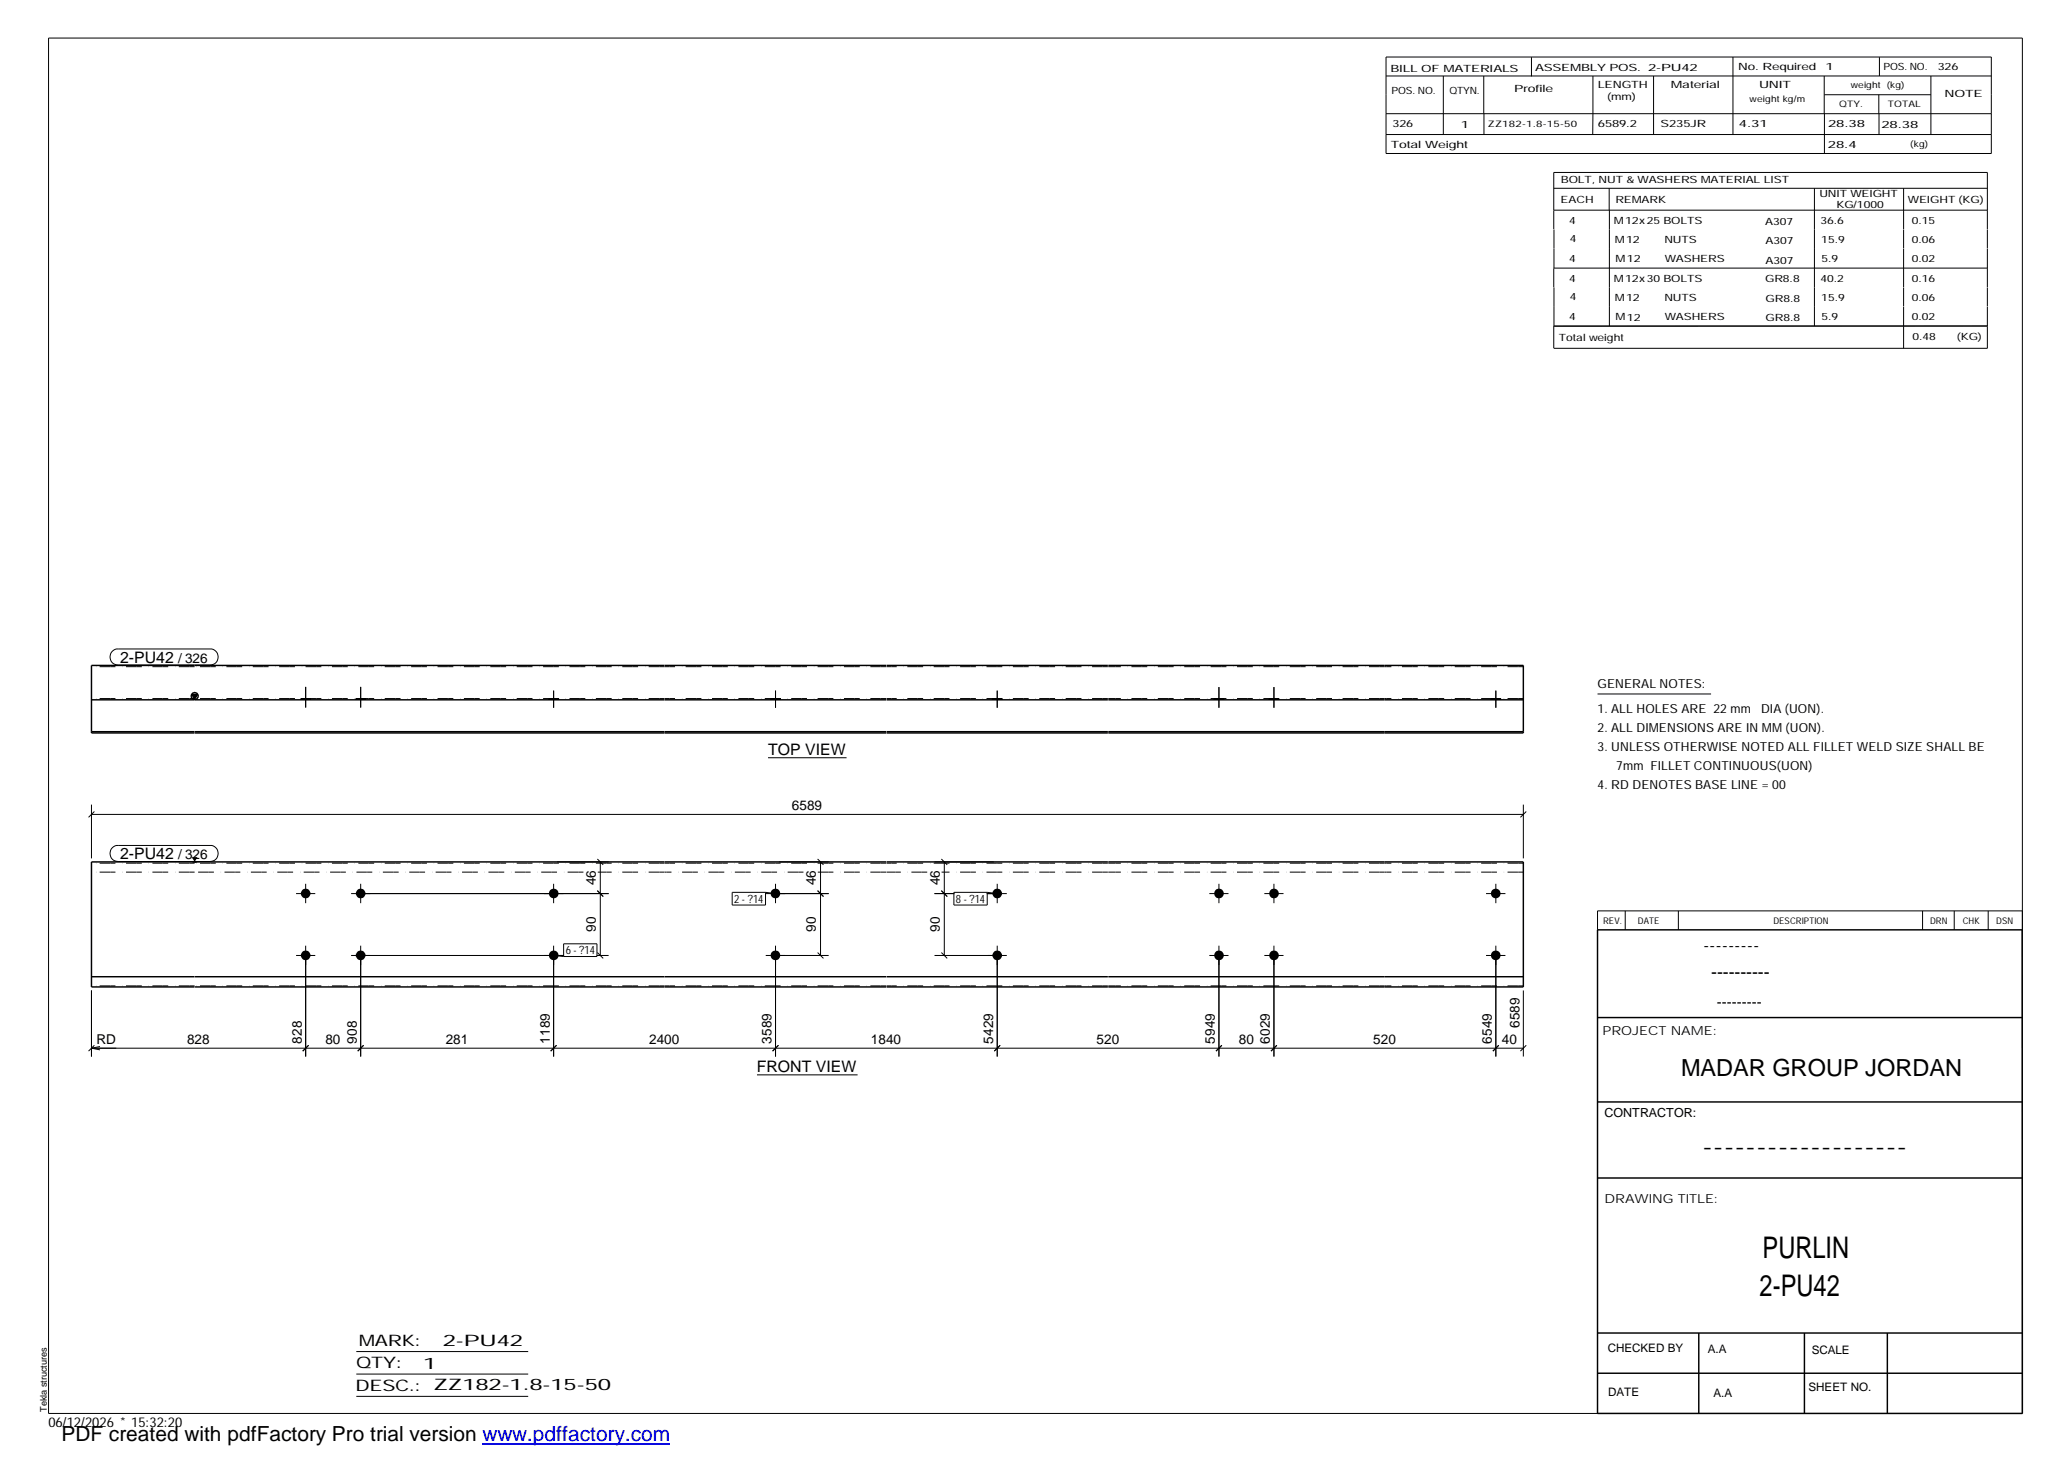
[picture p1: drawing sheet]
<svg xmlns="http://www.w3.org/2000/svg" width="420mm" height="297mm" viewBox="0 0 420 297" stroke-linecap="round" stroke-linejoin="round" font-family="sans-serif">
<g fill="#000">
<path d="M39 141.1h1.1l-.6 1zM39 174.1h1.1l-.6 1z"/>
<path d="M61.1 141.9h2v.3h-2z" fill-rule="evenodd"/>
<path d="M61.1 141.9h2v.3h-2z" fill-rule="evenodd"/>
<path d="M72.3 141.9h2v.3h-2z" fill-rule="evenodd"/>
<path d="M72.3 141.9h2v.3h-2z" fill-rule="evenodd"/>
<path d="M111.5 141.9h2v.3h-2z" fill-rule="evenodd"/>
<path d="M111.5 141.9h2v.3h-2z" fill-rule="evenodd"/>
<path d="M156.6 141.9h1.9v.3h-1.9z" fill-rule="evenodd"/>
<path d="M156.6 141.9h1.9v.3h-1.9z" fill-rule="evenodd"/>
<path d="M201.6 141.9h2v.3h-2z" fill-rule="evenodd"/>
<path d="M201.6 141.9h2v.3h-2z" fill-rule="evenodd"/>
<path d="M246.7 141.9h1.9v.3h-1.9z" fill-rule="evenodd"/>
<path d="M246.7 141.9h1.9v.3h-1.9z" fill-rule="evenodd"/>
<path d="M257.9 141.9h1.9v.3h-1.9z" fill-rule="evenodd"/>
<path d="M257.9 141.9h1.9v.3h-1.9z" fill-rule="evenodd"/>
<path d="M302.9 141.9h2v.3h-2z" fill-rule="evenodd"/>
<path d="M302.9 141.9h2v.3h-2z" fill-rule="evenodd"/>
<circle cx="62.1" cy="194.1" r=".98"/>
<circle cx="62.1" cy="181.5" r=".97"/>
<circle cx="73.3" cy="194.1" r=".98"/>
<circle cx="73.3" cy="181.5" r=".97"/>
<circle cx="112.5" cy="194.1" r=".98"/>
<circle cx="112.5" cy="181.5" r=".98"/>
<circle cx="157.5" cy="194.1" r=".98"/>
<circle cx="157.5" cy="181.5" r=".98"/>
<circle cx="202.6" cy="194.1" r=".98"/>
<circle cx="202.6" cy="181.5" r=".97"/>
<circle cx="247.7" cy="194.1" r=".99"/>
<circle cx="247.7" cy="181.5" r=".99"/>
<circle cx="258.8" cy="194.1" r=".99"/>
<circle cx="258.8" cy="181.5" r=".99"/>
<circle cx="303.9" cy="194.1" r=".98"/>
<circle cx="303.9" cy="181.5" r=".98"/>
</g>
<g fill="none" stroke="#000" stroke-width=".2">
<path d="M9.9 7.7h401v279.5h-401zM281.6 11.6h123v19.6h-123zM281.6 15.4h123M293.2 15.4v11.9M301.5 15.4v7.7M311.1 11.6v3.9M323.6 15.4v11.9M336 15.4v11.9M352.1 11.6v15.7M370.6 15.4v7.7M370.7 19.2h21.6M381.7 19.2v3.9"/>
<path d="M381.8 11.6v3.8M392.3 15.4v11.9M281.6 23.1h123M281.6 27.3h123M301.5 23.1v4.2M315.7 38.3h88.1M326.9 38.3v4.4M368.6 38.3v27.9M370.7 23.1v8.1M381.8 23.1v4.2M386.8 38.3v8.3M315.7 42.7h88.1"/>
<path d="M315.7 46.6v-11.6h88.1v11.6M315.7 54.5v3.9M315.7 54.5h88.1M315.7 46.6v7.9M315.7 58.4v7.8M327 42.7v23.5M386.8 46.6v3.9M386.8 50.6v7.7M386.8 58.4v3.9M403.8 46.6v3.9M403.8 50.6v7.7M403.8 58.4v3.9"/>
<path d="M386.8 62.3v8.5M403.8 62.3v8.5h-88.1M403.8 66.2h-88.1v4.5M22.8 132.3a1.4 1.4 0 0 1 1.2-.4h18.7a1.63 1.63 0 0 1 1.6 1.6 1.63 1.63 0 0 1-1.6 1.6h-18.7a1.65 1.65 0 0 1-1.5-1 1.65 1.65 0 0 1 .3-1.8zM62.1 139.6v4.1M73.3 139.6v4.1M247.6 139.6v4.2M258.8 139.6v4.2M61.1 141.9v.3M63.1 141.9v.3M72.3 141.9v.3M74.3 141.9v.3"/>
<path d="M111.5 141.9v.3M112.5 140.3v3.5M113.5 141.9v.3M156 154h16M156.6 141.9v.3M157.6 140.3v3.5M158.5 141.9v.3M201.6 141.9v.3M202.6 140.3v3.5M203.6 141.9v.3M246.7 141.9v.3M248.6 141.9v.3"/>
<path d="M257.9 141.9v.3M259.8 141.9v.3M302.9 141.9v.3M303.9 140.3v3.5M304.9 141.9v.3M324.6 141h23M18.6 165.5h290.9M18.6 163.5v10.9M19.2 164.9l-1.2 1.2M22.8 172.2a1.4 1.4 0 0 1 1.2-.4h18.7a1.63 1.63 0 0 1 1.6 1.6 1.63 1.63 0 0 1-1.6 1.6h-18.7a1.65 1.65 0 0 1-1.5-1 1.65 1.65 0 0 1 .3-1.8zM62.1 179.6v3.9M73.3 179.6v3.9"/>
<path d="M112.5 179.6v3.9M113.2 175.1h10.5M121.4 174.5l1.2 1.2M122 175.1v19M157.6 179.6v3.9M158.2 175.1h10.2M166.1 174.5l1.2 1.2M166.7 175.1v19M189.9 175.1h12M191.3 174.5l1.1 1.2M191.9 175.1v19M202.6 179.6v3.9"/>
<path d="M247.6 179.6v3.9M258.8 179.6v3.9M303.9 179.6v3.9M309.5 163.5v10.9M310.1 164.9l-1.2 1.2M60.2 194.1h3.9M60.2 181.6h3.9M62.1 192.1v22.6M71.3 194.1h43.3M71.3 181.6h52.4M73.3 192.1v22.6M112.5 192.1v22.6"/>
<path d="M112.5 194.1l2 .2M114.5 191.8h6.8v2.5h-6.8zM121.2 194.1h2.5M121.4 193.5l1.2 1.2M121.4 181l1.2 1.1M148.8 181.3h6.7v2.6h-6.7zM155.5 181.3l2.1 .3M155.6 194.1h12.8M155.6 181.6h12.8M157.6 192.1v22.6M166.1 193.5l1.2 1.2M166.1 181l1.2 1.1"/>
<path d="M189.9 194.1h14.7M189.9 181.6h4M191.3 193.5l1.1 1.2M191.3 181l1.1 1.1M193.8 181.3h6.8v2.6h-6.8zM200.5 181.6h4.1M200.6 181.3l2 .3M202.6 192.1v22.6M245.7 194.1h3.9M245.7 181.6h3.9M247.6 192.1v22.6M256.9 194.1h3.9"/>
<path d="M256.9 181.6h3.9M258.8 192.1v22.6M301.9 194.1h4M301.9 181.6h4M303.9 192.1v22.6M330.2 185.1v3.8M341 185.1v3.8M390.6 185.1v3.8M397 185.1v3.8M403.9 185.1v3.8M410.9 185.1h-86.3v3.8M18.6 201.2v13.5"/>
<path d="M18.6 213h290.9M18.6 213l1.7 .3M19.2 212.4l-1.2 1.2M20.3 212.6l-1.7 .4M62.7 212.4l-1.2 1.2M73.9 212.4l-1.2 1.2M113.1 212.4l-1.2 1.2M153.8 218.4h20.4M158.2 212.4l-1.2 1.2M203.2 212.4l-1.2 1.2M248.2 212.4l-1.1 1.2M259.4 212.4l-1.2 1.2"/>
<path d="M304.5 212.4l-1.2 1.2M309.5 201.2v13.5M310.1 212.4l-1.2 1.2M72.4 274.6h34.9M72.4 279.2h34.9M72.4 283.7h34.9"/>
</g>
<g fill="none" stroke="#000" stroke-width=".3">
<path d="M39.5 135.2h-20.9v13.7h20.9M39.6 135.2h140.4M180.1 135.2h45M225.2 135.2h84.3v13.7h-84.3M18.6 148.7h20.9M18.6 142.2h20.9M39 141.1h1.1l-.6 1zM39.6 148.9h140.4M39.6 148.7h140.4M39.6 142.2h140.4M180.1 148.9h45M180.1 148.7h45"/>
<path d="M180.1 142.2h45M225.2 148.7h84.3M225.2 142.2h84.3M39.1 174.9a.63 .63 0 0 0 .9 0M39.5 174.9v.2M39.5 175.1h-20.9v25.4h20.9M39.6 175.1h140.4M39.6 174.9l-.1 .2M180.1 175.1h45M225.2 175.1h84.3v25.4h-84.3M18.6 198.4h20.9M39.6 198.4h140.4"/>
<path d="M180.1 198.4h45M225.2 198.4h84.3M324.6 188.9h86.2l.1 98.3h-86.3zM39.6 200.5h140.4M180.1 200.5h45M324.6 206.7h86.3M324.6 239.3h86.3M324.6 223.9h86.3M324.6 270.8h86.3M324.6 279h86.3M345.1 270.8v16.4M366.6 270.8v16.4"/>
<path d="M383.5 270.8v16.4"/>
<circle cx="39.6" cy="141.4" r=".71"/>
</g>
<g fill="none" stroke="#000" stroke-width=".2" stroke-dasharray="1.1 0 2.1 .7 0 1.4" stroke-linecap="butt">
<path d="M39.5 135.5h-20.9M135 135.5h-95.4M180 135.5h-45M225.1 135.5h-45M281.3 135.5h-56.1M309.5 135.5h-28.1M39.5 141.9h-20.9M135 141.9h-95.4M180 141.9h-45M225.1 141.9h-45M281.3 141.9h-56.1M309.5 141.9h-28.1"/>
<path d="M39.5 177.2h-20.9M39.5 175.4h-20.9M118.5 177.2h-78.9M135 177.2h-13.5M135 175.4h-95.4M163.2 177.2h-28.2M180 177.2h-13.8M180 175.4h-45M188.4 177.2h-8.3M225.1 177.2h-33.8M225.1 175.4h-45M281.3 177.2h-56.1"/>
<path d="M281.3 175.4h-56.1M309.5 177.2h-28.1M309.5 175.4h-28.1M39.5 200.3h-20.9M135 200.3h-95.4M180 200.3h-45M225.1 200.3h-45M281.3 200.3h-56.1M309.5 200.3h-28.1"/>
</g>
<path d="M98 293.3h38.2" fill="none" stroke="#00f" stroke-width=".3"/>
<g font-size="6.1">
<text x="358.1" y="255.5">PURLIN</text>
<text x="357.5" y="263.3">2-PU42</text>
</g>
<text font-size="4.8" x="341.5" y="218.6">MADAR GROUP JORDAN</text>
<text font-size="4.2" x="12.5" y="292.7">PDF created with pdfFactory Pro trial version www.pdffactory.com</text>
<g font-size="3.6">
<text x="346.1" y="193.2">---------</text>
<text x="347.7" y="198.6">----------</text>
<text x="345.8" y="234.2">-------------------</text>
</g>
<g font-size="3.2">
<text x="24.4" y="134.7">2-PU42</text>
<text x="156" y="153.4">TOP VIEW</text>
<text x="24.4" y="174.6">2-PU42</text>
<text x="153.8" y="217.9">FRONT VIEW</text>
<text x="72.9" y="273.5">MARK:</text>
<text x="90" y="273.5">2-PU42</text>
<text x="72.4" y="278">QTY:</text>
<text x="86" y="278.1">1</text>
<text x="72.2" y="282.6">DESC.:</text>
<text x="88.1" y="282.4">ZZ182-1.8-15-50</text>
</g>
<text font-size="3" x="348.8" y="204.5">---------</text>
<g font-size="2.8">
<text x="36.2" y="134.7">/ 326</text>
<text x="160.9" y="164.5">6589</text>
<text x="36.2" y="174.6">/ 326</text>
<text x="121.1" y="179.9" transform="rotate(-90 121.1 179.9)">46</text>
<text x="165.8" y="179.9" transform="rotate(-90 165.8 179.9)">46</text>
<text x="190.9" y="179.9" transform="rotate(-90 190.9 179.9)">46</text>
<text x="121.1" y="189.4" transform="rotate(-90 121.1 189.4)">90</text>
<text x="165.8" y="189.4" transform="rotate(-90 165.8 189.4)">90</text>
<text x="190.9" y="189.4" transform="rotate(-90 190.9 189.4)">90</text>
<text x="308.7" y="208.9" transform="rotate(-90 308.7 208.9)">6589</text>
<text x="19.6" y="212.1">RD</text>
<text x="38" y="212">828</text>
<text x="61.3" y="212.1" transform="rotate(-90 61.3 212.1)">828</text>
<text x="66.1" y="212">80</text>
<text x="72.5" y="212.1" transform="rotate(-90 72.5 212.1)">908</text>
<text x="90.6" y="212">281</text>
<text x="111.7" y="212.1" transform="rotate(-90 111.7 212.1)">1189</text>
<text x="131.9" y="212">2400</text>
<text x="156.8" y="212.1" transform="rotate(-90 156.8 212.1)">3589</text>
<text x="177" y="212">1840</text>
<text x="201.8" y="212.1" transform="rotate(-90 201.8 212.1)">5429</text>
<text x="222.8" y="212">520</text>
<text x="246.8" y="212.1" transform="rotate(-90 246.8 212.1)">5949</text>
<text x="251.7" y="212">80</text>
<text x="258" y="212.1" transform="rotate(-90 258 212.1)">6029</text>
<text x="279" y="212">520</text>
<text x="303.1" y="212.1" transform="rotate(-90 303.1 212.1)">6549</text>
<text x="305.1" y="212">40</text>
<text x="9.8" y="290">06/12/2026 * 15:32:20</text>
</g>
<g font-size="2.5">
<text x="324.6" y="139.9">GENERAL NOTES:</text>
<text x="324.6" y="148.7">2. ALL DIMENSIONS ARE IN MM (UON).</text>
<text x="324.6" y="144.9">1. ALL HOLES ARE 22 mm</text>
<text x="357.8" y="144.9">DIA (UON).</text>
<text x="324.6" y="152.5">3. UNLESS OTHERWISE NOTED ALL FILLET WELD SIZE SHALL BE</text>
<text x="324.6" y="160.2">4. RD DENOTES BASE LINE = 00</text>
<text x="328.4" y="156.4">7mm FILLET CONTINUOUS(UON)</text>
<text x="325.6" y="210.3">PROJECT NAME:</text>
<text x="326" y="226.9">CONTRACTOR:</text>
<text x="326" y="244.4">DRAWING TITLE:</text>
</g>
<g font-size="2.4">
<text x="326.7" y="274.7">CHECKED BY</text>
<text x="347" y="275">A.A</text>
<text x="368.1" y="275.1">SCALE</text>
<text x="326.7" y="283.6">DATE</text>
<text x="348.1" y="283.9">A.A</text>
<text x="367.5" y="282.6">SHEET NO.</text>
</g>
<g font-size="2.3">
<text x="149.2" y="183.5">2 - ?14</text>
<text x="194.2" y="183.5">8 - ?14</text>
<text x="114.9" y="193.9">6 - ?14</text>
</g>
<g font-size="2">
<text x="282.5" y="14.6">BILL OF MATERIALS</text>
<text x="311.9" y="14.4">ASSEMBLY POS.</text>
<text x="324.6" y="17.9">LENGTH</text>
<text x="334.9" y="14.4">2-PU42</text>
<text x="339.5" y="17.9">Material</text>
<text x="353.1" y="14.2">No. Required</text>
<text x="357.4" y="17.9">UNIT</text>
<text x="370.9" y="14.2">1</text>
<text x="382.7" y="14.2">POS. NO.</text>
<text x="393.7" y="14.3">326</text>
<text x="282.7" y="19.1">POS. NO.</text>
<text x="294.5" y="19">QTYN.</text>
<text x="307.6" y="18.7">Profile</text>
<text x="326.5" y="20.4">(mm)</text>
<text x="395.1" y="19.6">NOTE</text>
<text x="282.9" y="25.8">326</text>
<text x="296.8" y="26">1</text>
<text x="324.7" y="25.9">6589.2</text>
<text x="337.4" y="25.9">S235JR</text>
<text x="353.3" y="25.9">4.31</text>
<text x="371.4" y="25.9">28.38</text>
<text x="382.3" y="25.9">28.38</text>
<text x="282.6" y="30.1">Total Weight</text>
<text x="371.4" y="30">28.4</text>
<text x="317.1" y="41.3">EACH</text>
<text x="317.1" y="37.2">BOLT, NUT &amp; WASHERS MATERIAL LIST</text>
<text x="328.2" y="41.3">REMARK</text>
<text x="369.7" y="40.1">UNIT WEIGHT</text>
<text x="387.6" y="41.2">WEIGHT (KG)</text>
<text x="318.8" y="45.4">4</text>
<text x="327.9" y="45.6">M12x25 BOLTS</text>
<text x="358.6" y="45.6">A307</text>
<text x="369.9" y="45.5">36.6</text>
<text x="373.1" y="42.2">KG/1000</text>
<text x="388.4" y="45.5">0.15</text>
<text x="318.8" y="53.3">4</text>
<text x="318.9" y="49.2">4</text>
<text x="328.1" y="49.3">M12</text>
<text x="328.3" y="53.3">M12</text>
<text x="338.2" y="49.4">NUTS</text>
<text x="338.2" y="53.3">WASHERS</text>
<text x="358.7" y="49.6">A307</text>
<text x="358.7" y="53.5">A307</text>
<text x="370" y="49.3">15.9</text>
<text x="370.1" y="53.2">5.9</text>
<text x="388.4" y="49.4">0.06</text>
<text x="388.4" y="53.3">0.02</text>
<text x="318.8" y="57.2">4</text>
<text x="327.9" y="57.3">M12x30 BOLTS</text>
<text x="358.6" y="57.4">GR8.8</text>
<text x="369.9" y="57.3">40.2</text>
<text x="388.4" y="57.2">0.16</text>
<text x="318.8" y="65.1">4</text>
<text x="318.9" y="61">4</text>
<text x="328.1" y="61.2">M12</text>
<text x="328.3" y="65.1">M12</text>
<text x="338.2" y="61.2">NUTS</text>
<text x="338.2" y="65.1">WASHERS</text>
<text x="358.7" y="61.4">GR8.8</text>
<text x="358.7" y="65.3">GR8.8</text>
<text x="370" y="61.1">15.9</text>
<text x="370.1" y="65">5.9</text>
<text x="388.4" y="61.2">0.06</text>
<text x="388.4" y="65.1">0.02</text>
<text x="316.7" y="69.3">Total weight</text>
<text x="388.6" y="69.1">0.48</text>
<text x="397.6" y="69">(KG)</text>
</g>
<g font-size="1.9">
<text x="325.7" y="187.8">REV.</text>
<text x="332.8" y="187.6">DATE</text>
<text x="360.3" y="187.7">DESCRIPTION</text>
<text x="392.1" y="187.6">DRN</text>
<text x="398.8" y="187.6">CHK</text>
<text x="405.6" y="187.7">DSN</text>
<text x="9.5" y="286.8" transform="rotate(-90 9.5 286.8)">Tekla structures</text>
</g>
<g font-size="1.8">
<text x="376" y="17.9">weight (kg)</text>
<text x="355.5" y="20.7">weight kg/m</text>
<text x="373.6" y="21.7">QTY.</text>
<text x="383.5" y="21.8">TOTAL</text>
<text x="302.3" y="25.9">ZZ182-1.8-15-50</text>
<text x="388.1" y="29.8">(kg)</text>
</g>
</svg>
